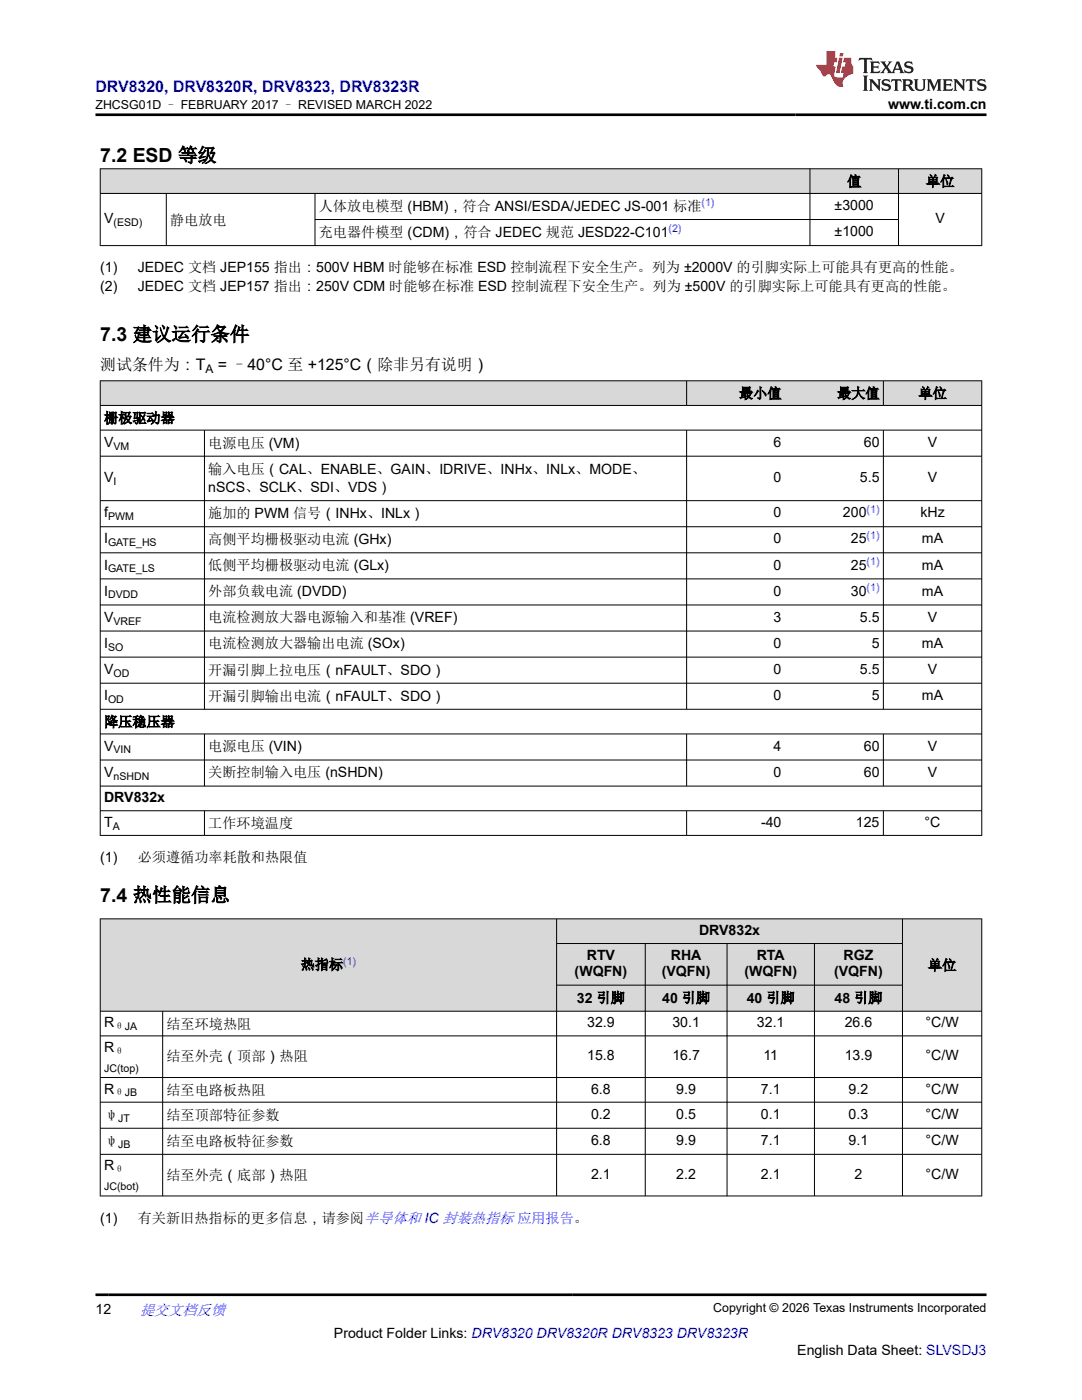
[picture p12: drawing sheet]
<svg xmlns="http://www.w3.org/2000/svg" width="216mm" height="279mm" viewBox="0 0 216 279" stroke-linecap="round" stroke-linejoin="round" font-family="sans-serif">
<g fill="#d8d8d8">
<path d="M20 33.7h175.9v4.9h-175.9z" fill-rule="evenodd"/>
<path d="M20.1 33.7h141.5v4.8h-141.5z" fill-rule="evenodd"/>
<path d="M161.7 33.7h17.5v4.8h-17.5z" fill-rule="evenodd"/>
<path d="M179.3 33.7h16.5v4.8h-16.5z" fill-rule="evenodd"/>
</g>
<path d="M19.9 33.7h176.1M19.9 38.6h176.1M20 33.6v15.5M33.2 38.6v10.5M62.9 38.6v10.5M161.6 33.6v15.5M179.3 33.6v15.5M195.9 33.6v15.5M19.9 49h176.1M62.9 43.8h116.4" fill="none" stroke="#000" stroke-width=".2"/>
<g fill="#d8d8d8">
<path d="M20 76h175.9v4.9h-175.9z" fill-rule="evenodd"/>
<path d="M20.1 76.1h116.8v4.8h-116.8z" fill-rule="evenodd"/>
<path d="M137.1 76.1h19.5v4.8h-19.5z" fill-rule="evenodd"/>
<path d="M156.6 76.1h19.6v4.8h-19.6z" fill-rule="evenodd"/>
<path d="M176.3 76.1h19.5v4.8h-19.5z" fill-rule="evenodd"/>
</g>
<g fill="none" stroke="#000" stroke-width=".2">
<path d="M19.9 76h176.1M20 75.9v90.9M137 75.9v5.1M176.3 75.9v5.1M195.9 75.9v90.9M19.9 80.9h176.1M19.9 85.8h176.1M19.9 91h176.1M19.9 99.9h176.1M40.8 85.8v55.8M137 85.8v55.8M176.3 85.8v55.8"/>
<path d="M19.9 105.1h176.1M19.9 110.3h176.1M19.9 115.5h176.1M19.9 120.7h176.1M19.9 125.9h176.1M19.9 131.1h176.1M19.9 136.3h176.1M19.9 141.6h176.1M19.9 146.5h176.1M19.9 151.7h176.1M19.9 156.9h176.1M40.8 146.5v10.4"/>
<path d="M137 146.5v10.4M176.3 146.5v10.4M19.9 161.8h176.1M19.9 166.7h176.1M40.8 161.8v5M137 161.8v5M176.3 161.8v5"/>
</g>
<g fill="#d8d8d8">
<path d="M20 183.4h175.9v4.9h-175.9z" fill-rule="evenodd"/>
<path d="M20.1 183.4h90.9v18.4h-90.9z" fill-rule="evenodd"/>
<path d="M111.1 183.4h68.9v4.8h-68.9z" fill-rule="evenodd"/>
<path d="M180.1 183.4h15.7v18.4h-15.7z" fill-rule="evenodd"/>
<path d="M111.1 188.4h17.6v8.1h-17.6z" fill-rule="evenodd"/>
<path d="M128.8 188.4h16.2v8.1h-16.2z" fill-rule="evenodd"/>
<path d="M145.1 188.4h17.4v8.1h-17.4z" fill-rule="evenodd"/>
<path d="M162.6 188.4h17.4v8.1h-17.4z" fill-rule="evenodd"/>
<path d="M111.1 196.7h17.6v5.1h-17.6z" fill-rule="evenodd"/>
<path d="M128.8 196.7h16.2v5.1h-16.2z" fill-rule="evenodd"/>
<path d="M145.1 196.7h17.4v5.1h-17.4z" fill-rule="evenodd"/>
<path d="M162.6 196.7h17.4v5.1h-17.4z" fill-rule="evenodd"/>
</g>
<g fill="none" stroke="#000" stroke-width=".2">
<path d="M19.9 183.4h176.1M20 183.3v55.4M111.1 183.3v55.4M111.1 188.3h69M111.1 196.6h69M128.8 188.3v50.4M145.1 188.3v50.4M162.5 188.3v50.4M180.1 183.3v55.4M195.9 183.3v55.4M19.9 201.8h176.1M19.9 206.7h176.1"/>
<path d="M19.9 215h176.1M19.9 220h176.1M32.5 201.8v36.9M19.9 225.2h176.1M19.9 230.4h176.1M19.9 238.7h176.1"/>
</g>
<path d="M171.5 11.6l-.2 .5 .5-.2h.6v.1v2.2l-.2 .4h1l-.2-.4v-2.2v-.1h.5l.6 .2-.2-.5zM173.6 12.3l.2 .4v1.5l-.2 .4h1.9l.1-.6a1.08 1.08 0 0 1-1.3 .2v-.7h.6l.4 .2v-.7l-.4 .2h-.6v-.5l.2-.2a1 1 0 0 1 1 .3l-.1-.5zM175.7 12.3l.9 1.1-1 1.2h.9l-.2-.2 .5-.8 .4 .8-.2 .2h1.6l-.2-.2 .2-.5h.9l.1 .5-.1 .2h.9l-.2-.3-.8-2h-.5l-.9 2.2-.9-1.1 .9-1.1h-.8l.2 .2-.4 .6-.4-.6 .2-.2zM179 12.7l.4 1h-.7zM180.7 12.4a.65 .65 0 0 0-.2 .7 .65 .65 0 0 0 .6 .5l.6 .1 .1 .3a.79 .79 0 0 1-.7 .4 .79 .79 0 0 1-.7-.5l.1 .7 .2-.1a.93 .93 0 0 0 1.1 .1 .93 .93 0 0 0 .4-1 1.46 1.46 0 0 0-1.2-.6l-.1-.3a1.09 1.09 0 0 1 1.2 .2l-.2-.6-.1 .1-.5-.2zM172.2 15.1l.2 .4v2.2l-.2 .4h1l-.2-.4v-2.2l.2-.4zM173.4 15.8l.2 .4v1.5l-.2 .4h.8l-.3-.4 .1-1.3 1.6 1.8v-2l.2-.4h-.7l.1 .2 .1 1.1-1.2-1.3zM176.2 15.9a.65 .65 0 0 0-.2 .8 .65 .65 0 0 0 .6 .4l.6 .2 .1 .2a.79 .79 0 0 1-.7 .4 .79 .79 0 0 1-.7-.5l.1 .7 .2-.1a.93 .93 0 0 0 1.1 .1 .93 .93 0 0 0 .4-.9 1.46 1.46 0 0 0-1.2-.6l-.1-.4a1.09 1.09 0 0 1 1.2 .2l-.1-.6-.2 .1-.5-.1zM177.9 15.8l-.1 .6a.63 .63 0 0 1 .8-.3v1.6l-.3 .4h1l-.2-.4v-1.6a.66 .66 0 0 1 .8 .3l-.1-.6zM180 15.8l.2 .4v1.5l-.2 .4h1l-.2-.2-.1-.7h.5l.1 .2a.79 .79 0 0 0 1.2 .6l-1-.9a.61 .61 0 0 0 .6-.6 .61 .61 0 0 0-.5-.7zM180.8 16.1h.1a.47 .47 0 0 1 .5 .1 .47 .47 0 0 1 .1 .5l-.1 .1-.7 .1zM182.3 15.8l.2 .2a2.27 2.27 0 0 0 .4 2 1.04 1.04 0 0 0 1.7-.7v-1.3l.2-.2h-.8l.2 .4v1.1a.6 .6 0 0 1-.6 .6 .6 .6 0 0 1-.6-.6v-1.1l.3-.4zM184.9 15.8l.2 .4v1.5l-.2 .4h.8l-.3-.4v-1.4l.9 1.9 .9-1.9v1.4l-.3 .4h1l-.2-.4v-1.5l.2-.4h-.8l-.7 1.5-.6-1.5zM188.1 15.8l.2 .4v1.5l-.2 .4h1.9l.1-.6a1.09 1.09 0 0 1-1.3 .2v-.7h.6l.4 .2v-.6l-.4 .2h-.6v-.6l.2-.1a1.01 1.01 0 0 1 1 .3l-.1-.6zM190.2 15.8l.3 .4v1.5l-.3 .4h.8l-.2-.4v-1.3l1.6 1.8v-2l.2-.4h-.7l.2 .2v1.1l-1.2-1.3zM192.8 15.8l-.1 .6a.63 .63 0 0 1 .8-.3v1.6l-.3 .4h1l-.2-.4v-1.6a.66 .66 0 0 1 .8 .3l-.1-.6zM195.2 15.9a.65 .65 0 0 0-.2 .8 .65 .65 0 0 0 .6 .4l.6 .2 .2 .2a.79 .79 0 0 1-.7 .4 .79 .79 0 0 1-.7-.5l.1 .7 .2-.1a.93 .93 0 0 0 1 .1 .93 .93 0 0 0 .5-.9 1.46 1.46 0 0 0-1.3-.6v-.4a1.09 1.09 0 0 1 1.2 .2l-.2-.6-.2 .1-.5-.1z" fill="#231f20"/>
<path d="M164.9 10.2v2.8h-2l.1 .3 .8 1a.95 .95 0 0 0 1 .9 .59 .59 0 0 1 .5-.4 .59 .59 0 0 1 .5 .4l.4 .7a1.59 1.59 0 0 0 2.1 1.4 1.61 1.61 0 0 1 1-2.3l1-.3-.1-1.5a1.59 1.59 0 0 1-.3-1.7h-1.5l-.2 .9h.6l-.2 .9h-.5l-.2 1v.2l.4 .1-.1 .9h-.7a.73 .73 0 0 1-1-.7l.3-1.5h-.5l.1-.9h.5l.2-.9h-.5v-1.3zM167.4 11.5l-.6 3.1h.7l.6-3.1zM167.6 10.6l-.1 .6h.7l.1-.6z" fill="#ed1c24"/>
<path d="M19 22.9h177.8M19 258.4h177.8" fill="none" stroke="#000" stroke-width=".53"/>
<g font-size="3.9">
<text x="20" y="32.3">7.2 ESD 等级</text>
<text x="20" y="68">7.3 建议运行条件</text>
<text x="20" y="179.9">7.4 热性能信息</text>
</g>
<text font-size="3.2" fill="#00f" x="19" y="18.3">DRV8320, DRV8320R, DRV8323, DRV8323R</text>
<g font-size="3.2">
<text x="20" y="73.8">测试条件为：T</text>
<text x="43.5" y="73.8">= –40°C 至 +125°C（除非另有说明）</text>
</g>
<text font-size="3" fill="#00f" x="27.9" y="262.4">提交文档反馈</text>
<g font-size="2.8">
<text x="177.2" y="21.7">www.ti.com.cn</text>
<text x="166.5" y="41.9">±3000</text>
<text x="169" y="37.2">值</text>
<text x="184.8" y="37.2">单位</text>
<text x="20.8" y="44.5">V</text>
<text x="34" y="44.8">静电放电</text>
<text x="63.6" y="42.1">人体放电模型 (HBM)，符合 ANSI/ESDA/JEDEC JS-001 标准</text>
<text x="63.6" y="47.3">充电器件模型 (CDM)，符合 JEDEC 规范 JESD22-C101</text>
<text x="166.5" y="47.1">±1000</text>
<text x="186.7" y="44.5">V</text>
<text x="20" y="54.4">(1)</text>
<text x="20" y="58">(2)</text>
<text x="27.5" y="54.4">JEDEC 文档 JEP155 指出：500V HBM 时能够在标准 ESD 控制流程下安全生产。列为 ±2000V 的引脚实际上可能具有更高的性能。</text>
<text x="27.5" y="58">JEDEC 文档 JEP157 指出：250V CDM 时能够在标准 ESD 控制流程下安全生产。列为 ±500V 的引脚实际上可能具有更高的性能。</text>
<text x="147.5" y="79.5">最小值</text>
<text x="167" y="79.5">最大值</text>
<text x="183.3" y="79.5">单位</text>
<text x="20.8" y="84.4">栅极驱动器</text>
<text x="20.8" y="89.2">V</text>
<text x="41.6" y="89.3">电源电压 (VM)</text>
<text x="154.4" y="89.2">6</text>
<text x="172.4" y="89.2">60</text>
<text x="185.1" y="89.2">V</text>
<text x="41.6" y="94.5">输入电压（CAL、ENABLE、GAIN、IDRIVE、INHx、INLx、MODE、</text>
<text x="20.8" y="96.2">V</text>
<text x="41.6" y="98.2">nSCS、SCLK、SDI、VDS）</text>
<text x="154.4" y="96.2">0</text>
<text x="171.6" y="96.2">5.5</text>
<text x="185.1" y="96.2">V</text>
<text x="20.8" y="103.3">f</text>
<text x="41.6" y="103.4">施加的 PWM 信号（INHx、INLx）</text>
<text x="154.4" y="103.3">0</text>
<text x="168.2" y="103.3">200</text>
<text x="183.7" y="103.3">kHz</text>
<text x="20.8" y="108.5">I</text>
<text x="20.8" y="113.7">I</text>
<text x="41.6" y="108.6">高侧平均栅极驱动电流 (GHx)</text>
<text x="41.6" y="113.8">低侧平均栅极驱动电流 (GLx)</text>
<text x="154.4" y="108.5">0</text>
<text x="154.4" y="113.7">0</text>
<text x="169.8" y="108.5">25</text>
<text x="169.8" y="113.7">25</text>
<text x="184" y="108.5">mA</text>
<text x="184" y="113.7">mA</text>
<text x="20.8" y="118.9">I</text>
<text x="41.6" y="119">外部负载电流 (DVDD)</text>
<text x="154.4" y="118.9">0</text>
<text x="169.8" y="118.9">30</text>
<text x="184" y="118.9">mA</text>
<text x="20.8" y="124.1">V</text>
<text x="41.6" y="124.2">电流检测放大器电源输入和基准 (VREF)</text>
<text x="154.4" y="124.1">3</text>
<text x="171.6" y="124.1">5.5</text>
<text x="185.1" y="124.1">V</text>
<text x="20.8" y="129.3">I</text>
<text x="41.6" y="129.4">电流检测放大器输出电流 (SOx)</text>
<text x="154.4" y="129.3">0</text>
<text x="173.9" y="129.3">5</text>
<text x="184" y="129.3">mA</text>
<text x="20.8" y="134.5">V</text>
<text x="41.6" y="134.6">开漏引脚上拉电压（nFAULT、SDO）</text>
<text x="154.4" y="134.5">0</text>
<text x="171.6" y="134.5">5.5</text>
<text x="185.1" y="134.5">V</text>
<text x="20.8" y="139.7">I</text>
<text x="41.6" y="139.8">开漏引脚输出电流（nFAULT、SDO）</text>
<text x="154.4" y="139.7">0</text>
<text x="173.9" y="139.7">5</text>
<text x="184" y="139.7">mA</text>
<text x="20.8" y="145">降压稳压器</text>
<text x="20.8" y="149.8">V</text>
<text x="41.6" y="149.9">电源电压 (VIN)</text>
<text x="154.4" y="149.8">4</text>
<text x="172.4" y="149.8">60</text>
<text x="185.1" y="149.8">V</text>
<text x="20.8" y="155">V</text>
<text x="41.6" y="155.2">关断控制输入电压 (nSHDN)</text>
<text x="154.4" y="155">0</text>
<text x="172.4" y="155">60</text>
<text x="185.1" y="155">V</text>
<text x="20.8" y="160.1">DRV832x</text>
<text x="20.8" y="165">T</text>
<text x="41.6" y="165.3">工作环境温度</text>
<text x="151.9" y="165">-40</text>
<text x="170.8" y="165">125</text>
<text x="184.5" y="165">°C</text>
<text x="20" y="172.1">(1)</text>
<text x="27.5" y="172.1">必须遵循功率耗散和热限值</text>
<text x="117.1" y="191.5">RTV</text>
<text x="133.9" y="191.5">RHA</text>
<text x="139.5" y="186.6">DRV832x</text>
<text x="151" y="191.5">RTA</text>
<text x="168.3" y="191.5">RGZ</text>
<text x="60" y="193.5">热指标</text>
<text x="114.7" y="194.9">(WQFN)</text>
<text x="132.1" y="194.9">(VQFN)</text>
<text x="148.5" y="194.9">(WQFN)</text>
<text x="166.4" y="194.9">(VQFN)</text>
<text x="185.2" y="193.6">单位</text>
<text x="115.1" y="200.1">32 引脚</text>
<text x="132.1" y="200.1">40 引脚</text>
<text x="149" y="200.1">40 引脚</text>
<text x="166.5" y="200.1">48 引脚</text>
<text x="20.8" y="205">R</text>
<text x="20.8" y="209.9">R</text>
<text x="33.2" y="205.3">结至环境热阻</text>
<text x="117.2" y="205">32.9</text>
<text x="134.2" y="205">30.1</text>
<text x="151" y="205">32.1</text>
<text x="168.6" y="205">26.6</text>
<text x="184.7" y="205">°C/W</text>
<text x="33.2" y="211.8">结至外壳（顶部）热阻</text>
<text x="117.2" y="211.6">15.8</text>
<text x="134.2" y="211.6">16.7</text>
<text x="152.3" y="211.6">11</text>
<text x="168.6" y="211.6">13.9</text>
<text x="184.7" y="211.6">°C/W</text>
<text x="20.8" y="218.2">R</text>
<text x="33.2" y="218.5">结至电路板热阻</text>
<text x="117.9" y="218.2">6.8</text>
<text x="135" y="218.2">9.9</text>
<text x="151.8" y="218.2">7.1</text>
<text x="169.3" y="218.2">9.2</text>
<text x="184.7" y="218.2">°C/W</text>
<text x="20.8" y="223.4">ψ</text>
<text x="33.2" y="223.6">结至顶部特征参数</text>
<text x="117.9" y="223.3">0.2</text>
<text x="135" y="223.3">0.5</text>
<text x="151.8" y="223.3">0.1</text>
<text x="169.3" y="223.3">0.3</text>
<text x="184.7" y="223.3">°C/W</text>
<text x="20.8" y="228.6">ψ</text>
<text x="20.8" y="233.6">R</text>
<text x="33.2" y="228.8">结至电路板特征参数</text>
<text x="117.9" y="228.5">6.8</text>
<text x="135" y="228.5">9.9</text>
<text x="151.8" y="228.5">7.1</text>
<text x="169.3" y="228.5">9.1</text>
<text x="184.7" y="228.5">°C/W</text>
<text x="33.2" y="235.4">结至外壳（底部）热阻</text>
<text x="117.9" y="235.3">2.1</text>
<text x="135" y="235.3">2.2</text>
<text x="151.8" y="235.3">2.1</text>
<text x="170.5" y="235.3">2</text>
<text x="184.7" y="235.3">°C/W</text>
<text x="20" y="244">(1)</text>
<text x="27.5" y="244">有关新旧热指标的更多信息，请参阅半导体和 IC 封装热指标 应用报告。</text>
<text x="19" y="262.1">12</text>
<text x="66.6" y="266.9">Product Folder Links: DRV8320 DRV8320R DRV8323 DRV8323R</text>
<text x="159.1" y="270.3">English Data Sheet: SLVSDJ3</text>
</g>
<g font-size="2.5">
<text x="19.1" y="21.8">ZHCSG01D – FEBRUARY 2017 – REVISED MARCH 2022</text>
<text x="142.3" y="261.8">Copyright © 2026 Texas Instruments Incorporated</text>
</g>
<text font-size="2.4" x="41" y="74.4">A</text>
<g font-size="2.1" fill="#00f">
<text x="140" y="41.1">(1)</text>
<text x="133.4" y="46.3">(2)</text>
<text x="172.9" y="102.3">(1)</text>
<text x="172.9" y="107.5">(1)</text>
<text x="172.9" y="112.7">(1)</text>
<text x="172.9" y="117.9">(1)</text>
<text x="68.5" y="192.5">(1)</text>
</g>
<g font-size="2.1">
<text x="22.6" y="45.1">(ESD)</text>
<text x="22.6" y="89.7">VM</text>
<text x="22.6" y="96.8">I</text>
<text x="21.6" y="103.8">PWM</text>
<text x="21.6" y="109">GATE_HS</text>
<text x="21.6" y="114.2">GATE_LS</text>
<text x="21.6" y="119.4">DVDD</text>
<text x="22.6" y="124.6">VREF</text>
<text x="21.6" y="129.8">SO</text>
<text x="22.6" y="135">OD</text>
<text x="21.6" y="140.2">OD</text>
<text x="22.6" y="150.4">VIN</text>
<text x="22.6" y="155.6">nSHDN</text>
<text x="22.5" y="165.6">A</text>
<text x="22.8" y="205.6">θJA</text>
<text x="20.8" y="213.9">JC(top)</text>
<text x="22.8" y="210.5">θ</text>
<text x="22.8" y="218.8">θJB</text>
<text x="23.6" y="224">JT</text>
<text x="23.6" y="229.2">JB</text>
<text x="20.8" y="237.5">JC(bot)</text>
<text x="22.8" y="234.1">θ</text>
</g>
</svg>
